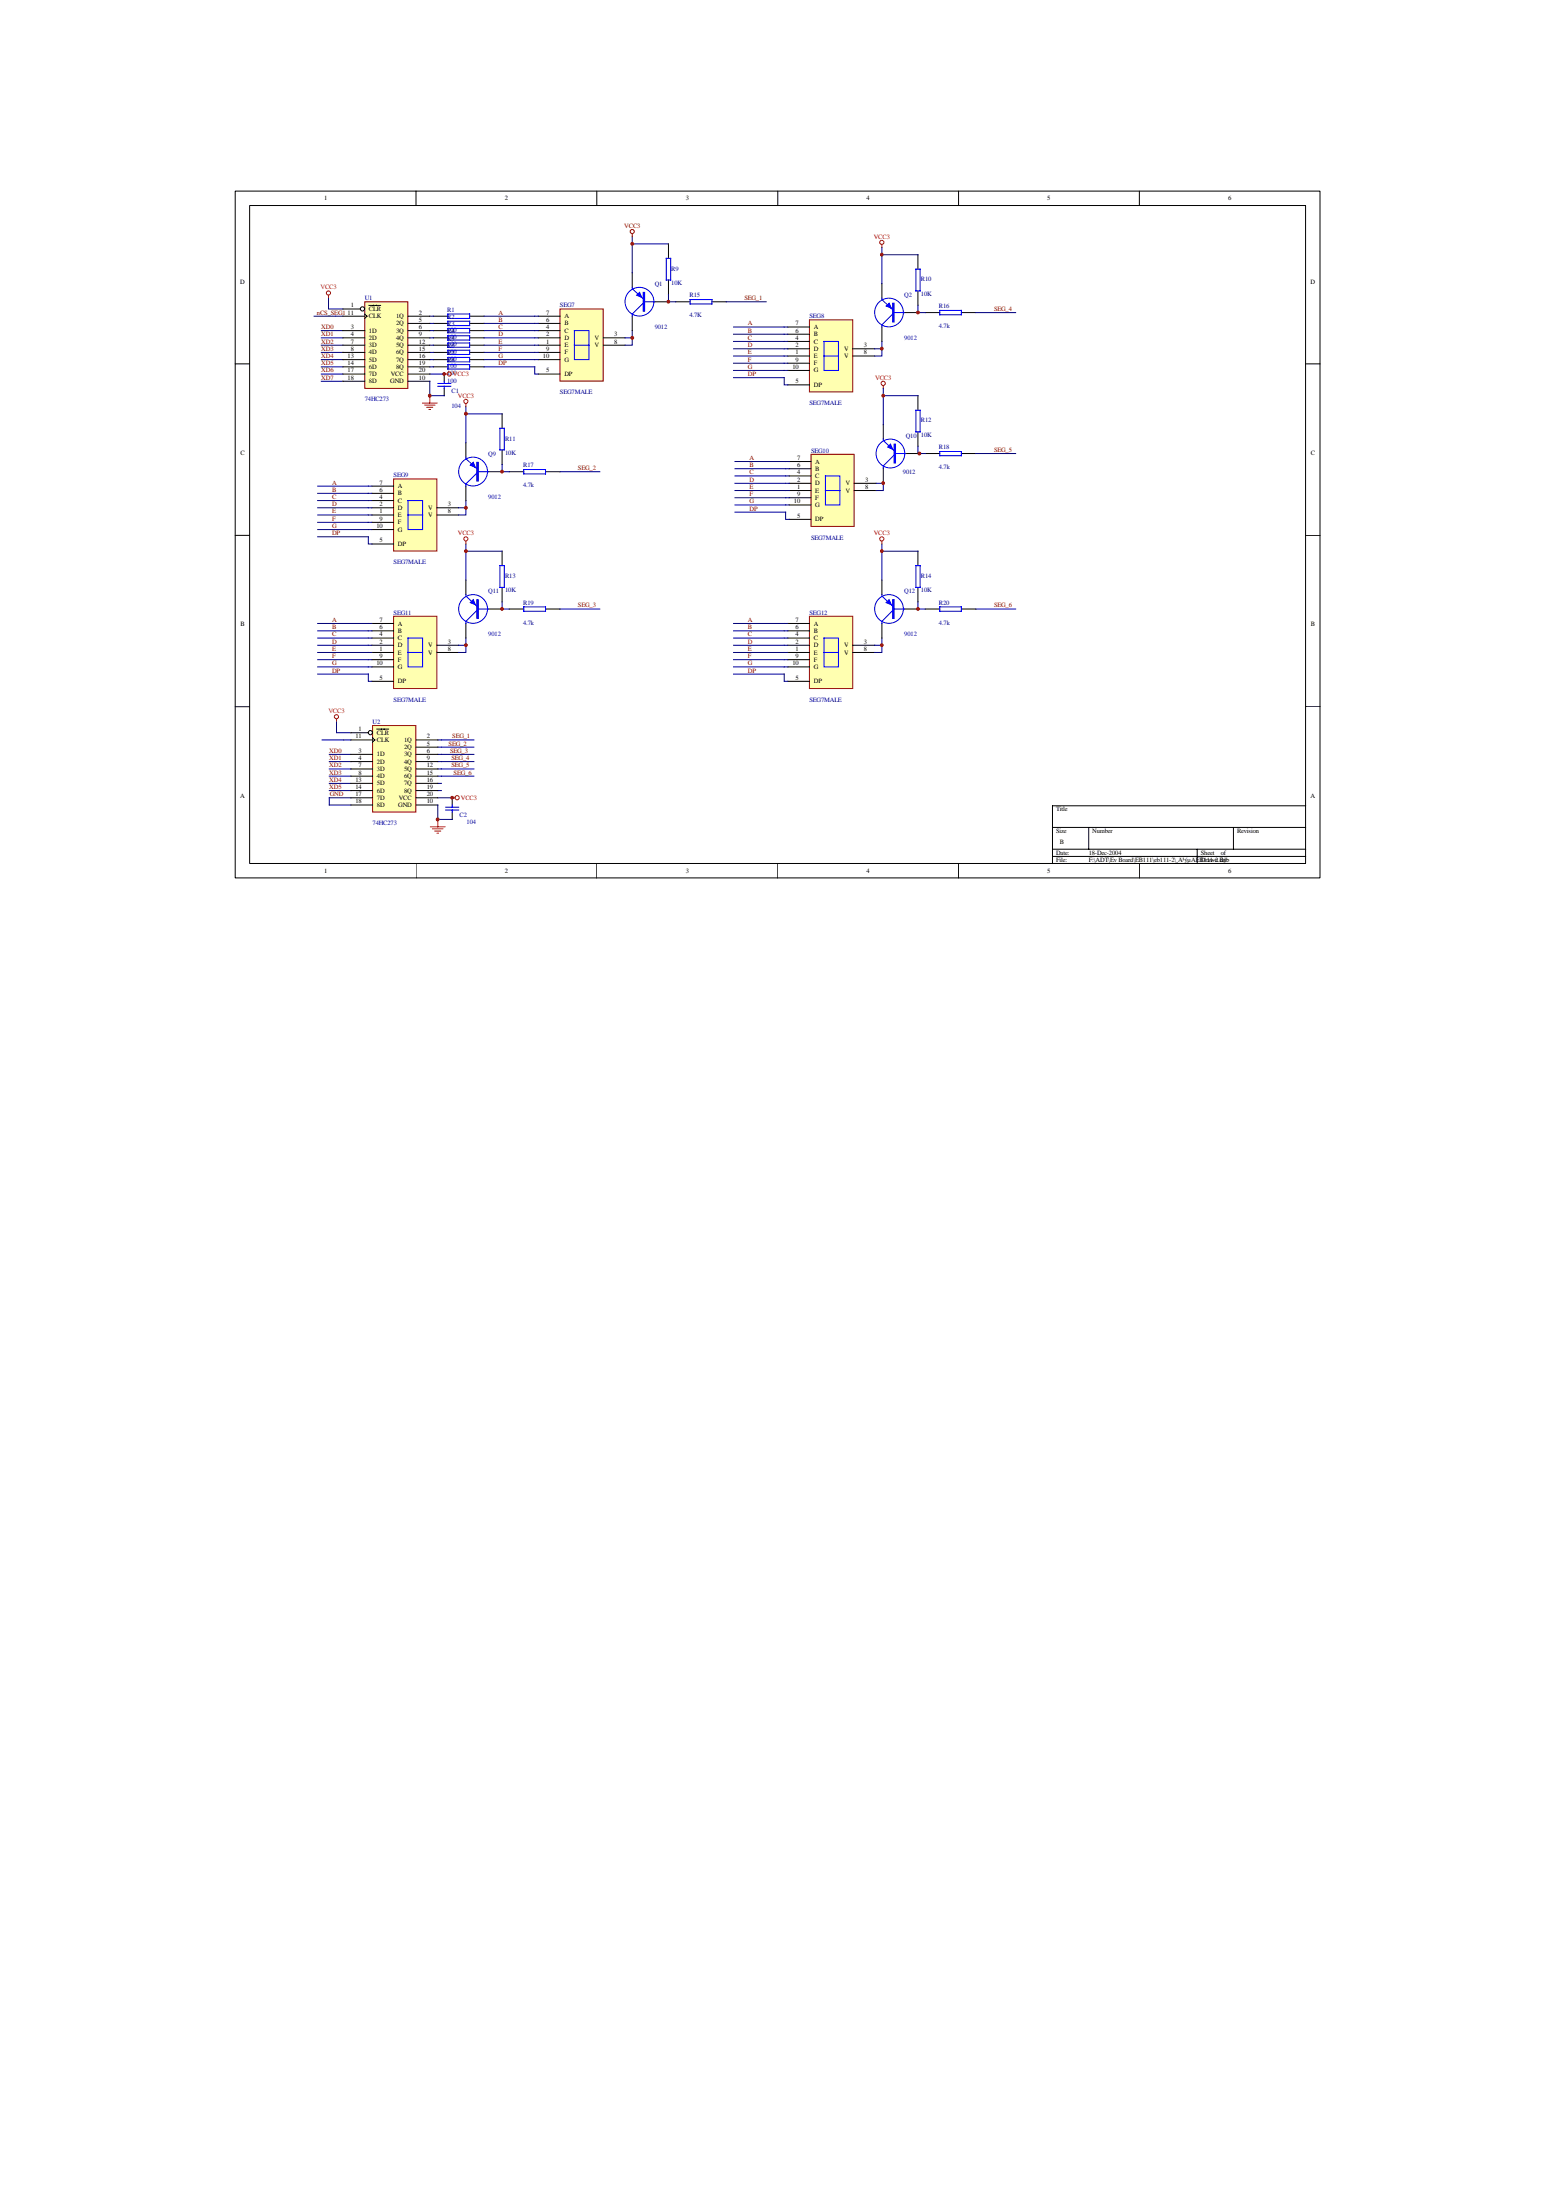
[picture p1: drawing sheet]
<svg xmlns="http://www.w3.org/2000/svg" width="210mm" height="297mm" viewBox="0 0 210 297" stroke-linecap="round" stroke-linejoin="round" font-family="sans-serif">
<g fill="none" stroke="#000" stroke-width=".13">
<path d="M31.7 25.8h146.5v92.7h-146.5zM33.7 27.7h142.5v88.9h-142.5zM56.2 25.8v1.9M80.6 25.8v1.9M105 25.8v1.9M129.4 25.8v1.9M153.8 25.8v1.9M31.7 49.1h2M176.3 49.1h1.9M31.7 72.3h2M176.3 72.3h1.9M31.7 95.4h2"/>
<path d="M176.3 95.4h1.9M56.2 116.6v2M80.6 116.6v2M105 116.6v2M129.4 116.6v2M142.1 111.7h34.2M142.1 114.7h34.2M142.1 115.6h34.2M147 111.7v3M153.8 116.6v2M161.6 114.7v1.9M166.5 111.7v3"/>
<path d="M176.3 108.8h-34.2v7.8"/>
</g>
<path d="M43.4 44.6h2.9M43.4 45.6h2.9M43.4 46.6h2.9M43.4 47.6h2.9M43.4 48.6h2.9M43.4 49.5h2.9M43.4 50.5h2.9M43.4 51.5h2.9M44.3 40.3v1.4h2M45.3 42.7h1" fill="none" stroke="#000080" stroke-width=".13"/>
<g fill="none" stroke="#f00" stroke-width=".13">
<path d="M44.3 39.9v.4"/>
<circle cx="44.3" cy="39.6" r=".28"/>
</g>
<path d="M75.6 41.7h5.8v9.8h-5.8z" fill="#ffffb0"/>
<path d="M75.6 41.7h5.8v9.8h-5.8z" fill="none" stroke="#800000" stroke-width=".13"/>
<path d="M60.5 42.4h2.9v.6h-2.9zM60.5 43.4h2.9v.6h-2.9zM60.5 44.3h2.9v.6h-2.9zM60.5 45.3h2.9v.6h-2.9zM60.5 46.3h2.9v.6h-2.9zM60.5 47.3h2.9v.6h-2.9zM60.5 48.3h2.9v.6h-2.9zM60.5 49.2h2.9v.6h-2.9zM77.5 44.6h2v4h-2zM77.5 46.6h2" fill="none" stroke="#00f" stroke-width=".13"/>
<g fill="none" stroke="#000" stroke-width=".13">
<path d="M58.5 42.7h2M58.5 43.7h2M58.5 44.6h2M58.5 45.6h2M58.5 46.6h2M58.5 47.6h2M58.5 48.6h2M58.5 49.5h2M63.4 42.7h1.9M63.4 43.7h1.9M63.4 44.6h1.9M63.4 45.6h1.9"/>
<path d="M63.4 46.6h1.9M63.4 47.6h1.9M63.4 48.6h1.9M63.4 49.5h1.9M72.7 42.7h2.9M72.7 43.7h2.9M72.7 44.6h2.9M72.7 45.6h2.9M72.7 46.6h2.9M72.7 47.6h2.9M72.7 48.6h2.9M72.7 50.5h2.9"/>
<path d="M81.4 45.6h3M81.4 46.6h3"/>
</g>
<g fill="none" stroke="#000080" stroke-width=".13">
<path d="M42.4 42.7h2.9M58 42.7h.5M58 43.7h.5M58 44.6h.5M58 45.6h.5M58 46.6h.5M58 47.6h.5M58 48.6h.5M58 49.5h.5M58 50.5h2M72.2 49.5v1h.5M72.2 42.7h.5"/>
<path d="M72.2 43.7h.5M72.2 44.6h.5M72.2 45.6h.5M72.2 46.6h.5M72.2 47.6h.5M72.2 48.6h.5M85.3 44.6v1h-.9M85.3 45.6v1h-.9"/>
</g>
<g fill="none" stroke="#f00" stroke-width=".13">
<path d="M57 54.4h2M57.3 54.7h1.4M57.6 55h.8M57.9 55.3h.2M58 53.4v1M60 50.5h.4"/>
<circle cx="60.6" cy="50.5" r=".28"/>
</g>
<path d="M49.3 40.8h5.8v11.6h-5.8z" fill="#ffffb0"/>
<path d="M49.2 40.7h5.9v11.7h-5.9z" fill="none" stroke="#800000" stroke-width=".13"/>
<g fill="none" stroke="#000" stroke-width=".13">
<path d="M85.3 36.8v2M90.2 32.9v2M90.2 37.8v2M46.3 41.7h2.3M46.3 42.7h2.9M46.3 44.6h2.9M46.3 45.6h2.9M46.3 46.6h2.9M46.3 47.6h2.9M46.3 48.6h2.9M46.3 49.5h2.9M46.3 50.5h2.9"/>
<path d="M46.3 51.5h2.9M49.2 42.4l.3 .3-.3 .3M49.8 41.2h1.6M55.1 42.7h2.9M55.1 44.6h2.9M55.1 45.6h2.9M55.1 43.7h2.9M55.1 46.6h2.9M55.1 47.6h2.9M55.1 48.6h2.9M55.1 49.5h2.9M55.1 50.5h2.9"/>
<path d="M55.1 51.5h2.9M85.3 42.7v1.9M88.3 40.7h1.9M91.2 40.7h2M96.1 40.7h1.9"/>
<circle cx="48.9" cy="41.7" r=".29"/>
</g>
<g fill="none" stroke="#00f" stroke-width=".13">
<path d="M85.3 38.8v.2l1.5 1.3M89.9 34.9h.6v2.9h-.6zM86.8 40.9l-1.5 1.5v.3M87 40.7h1.4M93.2 40.4h2.9v.6h-2.9z"/>
<circle cx="86.3" cy="40.7" r="1.94"/>
</g>
<g fill="#00f" stroke="#00f" stroke-width=".13">
<path d="M85.9 39.9l.4-.4 .3 .7z"/>
<path d="M86.8 39.5h.2v2.5h-.2z" fill-rule="evenodd"/>
</g>
<path d="M85.3 32v4.8M85.3 32.9h4.9M90.2 39.8v.9h1M65.3 42.7h6.9M65.3 43.7h6.9M65.3 44.6h6.9M65.3 45.6h6.9M65.3 46.6h6.9M65.3 47.6h6.9M65.3 48.6h6.9M65.3 49.5h6.9M98 40.7h5.4" fill="none" stroke="#000080" stroke-width=".13"/>
<path d="M53.1 64.7h5.9v9.7h-5.9z" fill="#ffffb0"/>
<path d="M53.1 64.7h5.9v9.7h-5.9z" fill="none" stroke="#800000" stroke-width=".13"/>
<g fill="none" stroke="#00f" stroke-width=".13">
<path d="M67.5 57.8h.6v2.9h-.6zM55.1 67.6h1.9v3.9h-1.9zM55.1 69.5h1.9M62.9 61.7v.2l1.5 1.4M64.4 63.9l-1.5 1.4v.3M64.6 63.7h1.3M70.7 63.4h2.9v.6h-2.9z"/>
<circle cx="63.9" cy="63.7" r="1.95"/>
</g>
<g fill="none" stroke="#000" stroke-width=".13">
<path d="M62.9 59.8v1.9M67.8 55.9v1.9M50.2 65.6h2.9M50.2 66.6h2.9M50.2 67.6h2.9M50.2 68.6h2.9M50.2 69.5h2.9M50.2 70.5h2.9M50.2 71.5h2.9M50.2 73.4h2.9M59 68.6h2.9M59 69.5h2.9"/>
<path d="M62.9 65.6v2M65.8 63.7h2M67.8 60.7v2M68.7 63.7h2M73.6 63.7h2"/>
</g>
<g fill="none" stroke="#000080" stroke-width=".13">
<path d="M62.9 54.9v4.9M62.9 55.9h4.9M42.9 72.5h6.8v.9h.5M42.9 71.5h7.3M42.9 70.5h7.3M42.9 69.5h7.3M42.9 68.6h7.3M42.9 67.6h7.3M42.9 65.6h7.3M42.9 66.6h7.3M62.9 67.6v1h-1M62.9 68.6v.9h-1"/>
<path d="M67.8 62.7v1h.9M75.6 63.7h5.4"/>
</g>
<g fill="none" stroke="#f00" stroke-width=".13">
<path d="M62.9 54.5v.4"/>
<circle cx="62.9" cy="54.2" r=".28"/>
</g>
<g fill="#00f" stroke="#00f" stroke-width=".13">
<path d="M63.5 62.8l.4-.4 .3 .7z"/>
<path d="M64.4 62.4h.2v2.6h-.2z" fill-rule="evenodd"/>
</g>
<path d="M53.1 83.2h5.9v9.8h-5.9z" fill="#ffffb0"/>
<path d="M53.1 83.2h5.9v9.8h-5.9z" fill="none" stroke="#800000" stroke-width=".13"/>
<g fill="none" stroke="#00f" stroke-width=".13">
<path d="M67.5 76.4h.6v2.9h-.6zM55.1 86.1h1.9v3.9h-1.9zM55.1 88.1h1.9M62.9 80.3v.2l1.5 1.4M64.4 82.4l-1.5 1.5v.3M64.6 82.2h1.3M70.7 81.9h2.9v.6h-2.9z"/>
<circle cx="63.9" cy="82.2" r="1.94"/>
</g>
<g fill="none" stroke="#000" stroke-width=".13">
<path d="M62.9 78.3v2M67.8 74.4v2M67.8 79.3v2M50.2 84.2h2.9M50.2 85.2h2.9M50.2 86.1h2.9M50.2 87.1h2.9M50.2 88.1h2.9M50.2 89.1h2.9M50.2 90h2.9M50.2 92h2.9M59 87.1h2.9"/>
<path d="M59 88.1h2.9M62.9 84.2v1.9M65.8 82.2h2M68.7 82.2h2M73.6 82.2h2"/>
</g>
<g fill="none" stroke="#000080" stroke-width=".13">
<path d="M62.9 73.4v4.9M62.9 74.4h4.9M42.9 91h6.8v1h.5M42.9 90h7.3M42.9 89.1h7.3M42.9 88.1h7.3M42.9 87.1h7.3M42.9 86.1h7.3M42.9 84.2h7.3M42.9 85.2h7.3M62.9 86.1v1h-1M62.9 87.1v1h-1"/>
<path d="M67.8 81.3v.9h.9M75.6 82.2h5.4"/>
</g>
<g fill="none" stroke="#f00" stroke-width=".13">
<path d="M62.9 73.1v.3"/>
<circle cx="62.9" cy="72.8" r=".28"/>
</g>
<g fill="#00f" stroke="#00f" stroke-width=".13">
<path d="M63.9 81l.3 .6-.7-.2z"/>
<path d="M64.4 81h.2v2.5h-.2z" fill-rule="evenodd"/>
</g>
<path d="M109.3 43.2h5.8v9.7h-5.8z" fill="#ffffb0"/>
<path d="M109.3 43.2h5.8v9.7h-5.8z" fill="none" stroke="#800000" stroke-width=".13"/>
<g fill="none" stroke="#00f" stroke-width=".13">
<path d="M123.6 36.3h.6v3h-.6zM111.2 46.1h2v3.9h-2zM111.2 48.1h2M119 40.3v.1l1.5 1.4M120.5 42.4l-1.5 1.5v.3M120.7 42.2h1.4M126.9 41.9h2.9v.6h-2.9z"/>
<circle cx="120" cy="42.2" r="1.94"/>
</g>
<g fill="none" stroke="#000" stroke-width=".13">
<path d="M119 38.3v2M123.9 34.4v1.9M123.9 39.3v1.9M106.3 44.2h3M106.3 45.1h3M106.3 46.1h3M106.3 47.1h3M106.3 48.1h3M106.3 49h3M106.3 50h3M106.3 52h3M115.1 47.1h3"/>
<path d="M115.1 48.1h3M119 44.2v1.9M122 42.2h1.9M124.9 42.2h2M129.8 42.2h1.9"/>
</g>
<g fill="none" stroke="#000080" stroke-width=".13">
<path d="M119 33.4v4.9M119 34.4h4.9M99 51h6.9v1h.4M99 50h7.3M99 49h7.3M99 48.1h7.3M99 47.1h7.3M99 46.1h7.3M99 44.2h7.3M99 45.1h7.3M119 46.1v1h-.9M119 47.1v1h-.9"/>
<path d="M123.9 41.2v1h1M131.7 42.2h5.4"/>
</g>
<g fill="none" stroke="#f00" stroke-width=".13">
<path d="M119 33v.4"/>
<circle cx="119" cy="32.7" r=".28"/>
</g>
<g fill="#00f" stroke="#00f" stroke-width=".13">
<path d="M119.6 41.3l.4-.4 .3 .7z"/>
<path d="M120.5 40.9h.2v2.6h-.2z" fill-rule="evenodd"/>
</g>
<path d="M109.5 61.4h5.8v9.7h-5.8z" fill="#ffffb0"/>
<path d="M109.5 61.3h5.8v9.8h-5.8z" fill="none" stroke="#800000" stroke-width=".13"/>
<g fill="none" stroke="#00f" stroke-width=".13">
<path d="M119.2 59.3v.2l1.5 1.4M123.6 55.4h.6v2.9h-.6zM111.4 64.3h2v3.9h-2zM111.4 66.2h2M120.7 61.4l-1.5 1.5v.3M120.9 61.2h1.4M126.9 61h2.9v.5h-2.9z"/>
<circle cx="120.2" cy="61.2" r="1.95"/>
</g>
<g fill="none" stroke="#000" stroke-width=".13">
<path d="M119.2 57.3v2M123.9 53.4v2M123.9 58.3v2M106.5 62.3h3M106.5 63.3h3M106.5 64.3h3M106.5 65.3h3M106.5 66.2h3M106.5 67.2h3M106.5 68.2h3M106.5 70.1h3M115.3 65.3h3"/>
<path d="M115.3 66.2h3M119.2 63.2v2M122.2 61.2h1.9M124.9 61.2h2M129.8 61.2h1.9"/>
</g>
<g fill="none" stroke="#000080" stroke-width=".13">
<path d="M119.2 52.5v4.8M119.2 53.4h4.7M99.2 69.2h6.8v.9h.5M99.2 68.2h7.3M99.2 67.2h7.3M99.2 66.2h7.3M99.2 65.3h7.3M99.2 64.3h7.3M99.2 62.3h7.3M99.2 63.3h7.3M119.2 65.3v.9h-.9M123.9 60.3v.9h1"/>
<path d="M131.7 61.2h5.4"/>
</g>
<g fill="none" stroke="#f00" stroke-width=".13">
<path d="M119.2 52.1v.4"/>
<circle cx="119.2" cy="51.8" r=".29"/>
</g>
<g fill="#00f" stroke="#00f" stroke-width=".13">
<path d="M120.2 60l.3 .7-.7-.3z"/>
<path d="M120.7 60h.2v2.5h-.2z" fill-rule="evenodd"/>
</g>
<path d="M109.3 83.2h5.8v9.8h-5.8z" fill="#ffffb0"/>
<g fill="none" stroke="#800000" stroke-width=".13">
<path d="M85.3 31.6v.4M109.3 83.2h5.8v9.8h-5.8z"/>
<circle cx="85.3" cy="31.3" r=".28"/>
</g>
<g fill="none" stroke="#00f" stroke-width=".13">
<path d="M123.6 76.4h.6v2.9h-.6zM111.2 86.1h2v3.9h-2zM111.2 88.1h2M119 80.3v.2l1.5 1.4M120.5 82.4l-1.5 1.5v.3M120.7 82.2h1.4M126.9 81.9h2.9v.6h-2.9z"/>
<circle cx="120" cy="82.2" r="1.94"/>
</g>
<g fill="none" stroke="#000" stroke-width=".13">
<path d="M119 78.3v2M123.9 74.4v2M123.9 79.3v2M106.3 84.2h3M106.3 85.2h3M106.3 86.1h3M106.3 87.1h3M106.3 88.1h3M106.3 89.1h3M106.3 90h3M106.3 92h3M115.1 87.1h3"/>
<path d="M115.1 88.1h3M119 84.2v1.9M122 82.2h1.9M124.9 82.2h2M129.8 82.2h1.9"/>
</g>
<g fill="none" stroke="#000080" stroke-width=".13">
<path d="M119 73.4v4.9M119 74.4h4.9M43.5 99.9h3.9M45.4 97.5v1.4h2M59.1 99.9h.5M99 91h6.9v1h.4M99 90h7.3M99 89.1h7.3M99 88.1h7.3M99 87.1h7.3M99 86.1h7.3M99 84.2h7.3"/>
<path d="M99 85.2h7.3M119 86.1v1h-.9M119 87.1v1h-.9M123.9 81.3v.9h1M131.7 82.2h5.4M44.4 101.9h3M44.4 102.8h3M44.4 103.8h3M44.4 104.8h3M44.4 105.8h3M44.4 106.7h3M44.4 107.7h3"/>
<path d="M44.4 108.7h3M59.1 101.9h.5M59.1 102.8h.5M59.1 103.8h.5M59.1 104.8h.5M59.1 105.8h.5M59.1 106.7h.5M59.1 107.7h1.9M59.1 100.9h.5"/>
</g>
<g fill="none" stroke="#f00" stroke-width=".13">
<path d="M119 73.1v.3M45.4 97.1v.4M58.1 111.6h2M58.4 111.9h1.4M58.7 112.2h.8M59 112.5h.2M59.1 110.6v1M61 107.7h.4"/>
<circle cx="119" cy="72.8" r=".29"/>
<circle cx="45.4" cy="96.8" r=".28"/>
<circle cx="61.7" cy="107.7" r=".29"/>
</g>
<g fill="#00f" stroke="#00f" stroke-width=".13">
<path d="M119.6 81.4l.4-.4 .3 .6z"/>
<path d="M120.5 81h.2v2.5h-.2z" fill-rule="evenodd"/>
</g>
<path d="M50.3 98h5.8v11.6h-5.8z" fill="#ffffb0"/>
<path d="M50.3 98h5.8v11.6h-5.8z" fill="none" stroke="#800000" stroke-width=".13"/>
<g fill="none" stroke="#000" stroke-width=".13">
<path d="M60 50.5v1M60 52.5v.9M47.4 98.9h2.3M47.4 99.9h2.9M50.3 99.6l.3 .3-.3 .3M50.9 98.4h1.6M56.2 99.9h2.9M47.4 101.9h2.9M47.4 102.8h2.9M47.4 103.8h2.9M47.4 104.8h2.9M47.4 105.8h2.9"/>
<path d="M47.4 106.7h2.9M47.4 107.7h2.9M47.4 108.7h2.9M56.2 101.9h2.9M56.2 102.8h2.9M56.2 100.9h2.9M56.2 103.8h2.9M56.2 104.8h2.9M56.2 105.8h2.9M56.2 106.7h2.9M56.2 107.7h2.9M56.2 108.7h2.9"/>
<path d="M61 107.7v1M61 109.7v.9"/>
<circle cx="50" cy="98.9" r=".28"/>
</g>
<path d="M58 51.5v1.9h2M119.2 65.2v.1h-.9M59.6 99.9h4.4M44.4 107.7v1M59.1 108.7v1.9h1.9M59.6 100.9h4.4M59.6 101.9h4.4M59.6 102.8h4.4M59.6 103.8h4.4M59.6 104.8h4.4" fill="none" stroke="#000080" stroke-width=".13"/>
<path d="M59.1 52.2h1.8M59.1 51.8h1.8M60 51.5v.3M60 52.2v.3M60.2 109.4h1.7M60.2 109h1.7M61 108.7v.3M61 109.4v.3" fill="none" stroke="#00f" stroke-width=".13"/>
<g fill="#800000" stroke="#800000" stroke-width=".13">
<path d="M57.9 53.3h.2v.3h-.2z" fill-rule="evenodd"/>
<path d="M118.9 46.9h.3v.3h-.3z" fill-rule="evenodd"/>
<path d="M118.9 34.3h.3v.2h-.3z" fill-rule="evenodd"/>
<path d="M119.1 65.1h.2v.3h-.2z" fill-rule="evenodd"/>
<path d="M119.1 53.3h.2v.3h-.2z" fill-rule="evenodd"/>
<path d="M118.9 87h.3v.2h-.3z" fill-rule="evenodd"/>
<path d="M118.9 74.3h.3v.2h-.3z" fill-rule="evenodd"/>
<path d="M90.1 40.6h.2v.3h-.2z" fill-rule="evenodd"/>
<path d="M67.6 63.5h.3v.3h-.3z" fill-rule="evenodd"/>
<path d="M67.6 82.1h.3v.2h-.3z" fill-rule="evenodd"/>
<path d="M60.9 107.6h.3v.2h-.3z" fill-rule="evenodd"/>
<path d="M59.8 50.4h.3v.2h-.3z" fill-rule="evenodd"/>
<circle cx="85.3" cy="45.6" r=".19"/>
<circle cx="85.4" cy="32.9" r=".18"/>
<circle cx="62.9" cy="68.6" r=".19"/>
<circle cx="62.9" cy="55.9" r=".19"/>
<circle cx="62.9" cy="87.1" r=".18"/>
<circle cx="62.9" cy="74.4" r=".18"/>
<circle cx="59.1" cy="110.6" r=".19"/>
<circle cx="123.9" cy="42.2" r=".18"/>
<circle cx="124.1" cy="61.2" r=".19"/>
<circle cx="123.9" cy="82.2" r=".18"/>
</g>
<g font-size=".9">
<text x="43.8" y="27.1">1</text>
<text x="68.2" y="27.1">2</text>
<text x="92.6" y="27.1">3</text>
<text x="117" y="27.1">4</text>
<text x="141.4" y="27.1">5</text>
<text x="165.8" y="27.1">6</text>
<text x="32.4" y="38.3">D</text>
<text x="47.3" y="41.5">1</text>
<text x="49.8" y="42">CLR</text>
<text x="176.9" y="38.3">D</text>
<text x="46.9" y="42.5">11</text>
<text x="47.3" y="44.4">3</text>
<text x="47.3" y="45.4">4</text>
<text x="47.3" y="46.4">7</text>
<text x="47.3" y="47.4">8</text>
<text x="49.8" y="43">CLK</text>
<text x="49.8" y="44.9">1D</text>
<text x="49.8" y="45.9">2D</text>
<text x="49.8" y="46.9">3D</text>
<text x="49.8" y="47.9">4D</text>
<text x="53.5" y="43">1Q</text>
<text x="53.5" y="43.9">2Q</text>
<text x="53.5" y="44.9">3Q</text>
<text x="53.5" y="45.9">4Q</text>
<text x="53.5" y="46.9">5Q</text>
<text x="53.5" y="47.9">6Q</text>
<text x="56.6" y="42.5">2</text>
<text x="56.6" y="43.5">5</text>
<text x="56.6" y="44.4">6</text>
<text x="56.6" y="45.4">9</text>
<text x="56.6" y="46.4">12</text>
<text x="56.6" y="47.4">15</text>
<text x="73.7" y="42.5">7</text>
<text x="73.7" y="43.5">6</text>
<text x="73.7" y="44.4">4</text>
<text x="73.7" y="45.4">2</text>
<text x="73.7" y="46.4">1</text>
<text x="73.7" y="47.4">9</text>
<text x="76.2" y="43">A</text>
<text x="76.2" y="43.9">B</text>
<text x="76.2" y="44.9">C</text>
<text x="76.2" y="45.9">D</text>
<text x="76.2" y="46.9">E</text>
<text x="76.2" y="47.9">F</text>
<text x="80.2" y="45.9">V</text>
<text x="80.2" y="46.9">V</text>
<text x="82.9" y="45.4">3</text>
<text x="82.9" y="46.4">8</text>
<text x="107.4" y="43.9">7</text>
<text x="107.4" y="44.9">6</text>
<text x="107.4" y="45.9">4</text>
<text x="107.4" y="46.9">2</text>
<text x="107.4" y="47.9">1</text>
<text x="109.9" y="44.4">A</text>
<text x="109.9" y="45.4">B</text>
<text x="109.9" y="46.4">C</text>
<text x="109.9" y="47.4">D</text>
<text x="113.9" y="47.4">V</text>
<text x="116.6" y="46.9">3</text>
<text x="116.6" y="47.9">8</text>
<text x="46.9" y="48.3">13</text>
<text x="46.9" y="49.3">14</text>
<text x="46.9" y="50.3">17</text>
<text x="46.9" y="51.3">18</text>
<text x="49.8" y="48.8">5D</text>
<text x="49.8" y="49.8">6D</text>
<text x="49.8" y="50.8">7D</text>
<text x="49.8" y="51.8">8D</text>
<text x="52.7" y="51.8">GND</text>
<text x="52.7" y="50.8">VCC</text>
<text x="53.5" y="48.8">7Q</text>
<text x="53.5" y="49.8">8Q</text>
<text x="56.6" y="50.3">20</text>
<text x="56.6" y="48.3">16</text>
<text x="56.6" y="49.3">19</text>
<text x="56.6" y="51.3">10</text>
<text x="73.3" y="48.3">10</text>
<text x="73.7" y="50.3">5</text>
<text x="76.2" y="48.8">G</text>
<text x="76.2" y="50.8">DP</text>
<text x="107" y="49.8">10</text>
<text x="107.4" y="48.8">9</text>
<text x="107.4" y="51.8">5</text>
<text x="109.9" y="48.3">E</text>
<text x="109.9" y="49.3">F</text>
<text x="109.9" y="50.3">G</text>
<text x="109.9" y="52.2">DP</text>
<text x="113.9" y="48.3">V</text>
<text x="32.4" y="61.4">C</text>
<text x="51.2" y="65.4">7</text>
<text x="53.7" y="65.9">A</text>
<text x="107.6" y="62.1">7</text>
<text x="107.6" y="63.1">6</text>
<text x="107.6" y="64.1">4</text>
<text x="107.6" y="65">2</text>
<text x="110" y="62.6">A</text>
<text x="110" y="63.6">B</text>
<text x="110" y="64.5">C</text>
<text x="110" y="65.5">D</text>
<text x="114.1" y="65.5">V</text>
<text x="116.8" y="65">3</text>
<text x="176.9" y="61.4">C</text>
<text x="50.8" y="71.3">10</text>
<text x="51.2" y="66.4">6</text>
<text x="51.2" y="67.4">4</text>
<text x="51.2" y="68.3">2</text>
<text x="51.2" y="69.3">1</text>
<text x="51.2" y="70.3">9</text>
<text x="53.7" y="66.9">B</text>
<text x="53.7" y="67.9">C</text>
<text x="53.7" y="68.8">D</text>
<text x="53.7" y="69.8">E</text>
<text x="53.7" y="70.8">F</text>
<text x="53.7" y="71.8">G</text>
<text x="57.8" y="68.8">V</text>
<text x="57.8" y="69.8">V</text>
<text x="60.5" y="68.3">3</text>
<text x="60.5" y="69.3">8</text>
<text x="107.2" y="68">10</text>
<text x="107.6" y="66">1</text>
<text x="107.6" y="67">9</text>
<text x="107.6" y="69.9">5</text>
<text x="110" y="66.5">E</text>
<text x="110" y="67.5">F</text>
<text x="110" y="68.5">G</text>
<text x="110" y="70.4">DP</text>
<text x="114.1" y="66.5">V</text>
<text x="116.8" y="66">8</text>
<text x="51.2" y="73.2">5</text>
<text x="53.7" y="73.7">DP</text>
<text x="51.2" y="84">7</text>
<text x="107.4" y="84">7</text>
<text x="32.4" y="84.6">B</text>
<text x="50.8" y="89.8">10</text>
<text x="51.2" y="85">6</text>
<text x="51.2" y="85.9">4</text>
<text x="51.2" y="86.9">2</text>
<text x="51.2" y="87.9">1</text>
<text x="51.2" y="88.9">9</text>
<text x="53.7" y="84.5">A</text>
<text x="53.7" y="85.4">B</text>
<text x="53.7" y="86.4">C</text>
<text x="53.7" y="87.4">D</text>
<text x="53.7" y="88.4">E</text>
<text x="53.7" y="89.3">F</text>
<text x="57.8" y="87.4">V</text>
<text x="57.8" y="88.4">V</text>
<text x="60.5" y="86.9">3</text>
<text x="60.5" y="87.9">8</text>
<text x="107" y="89.8">10</text>
<text x="107.4" y="85">6</text>
<text x="107.4" y="85.9">4</text>
<text x="107.4" y="86.9">2</text>
<text x="107.4" y="87.9">1</text>
<text x="107.4" y="88.9">9</text>
<text x="109.9" y="84.5">A</text>
<text x="109.9" y="85.4">B</text>
<text x="109.9" y="86.4">C</text>
<text x="109.9" y="87.4">D</text>
<text x="109.9" y="88.4">E</text>
<text x="109.9" y="89.3">F</text>
<text x="113.9" y="87.4">V</text>
<text x="113.9" y="88.4">V</text>
<text x="116.6" y="86.9">3</text>
<text x="116.6" y="87.9">8</text>
<text x="177" y="84.6">B</text>
<text x="51.2" y="91.8">5</text>
<text x="53.7" y="90.3">G</text>
<text x="53.7" y="92.3">DP</text>
<text x="107.4" y="91.8">5</text>
<text x="109.9" y="90.3">G</text>
<text x="109.9" y="92.3">DP</text>
<text x="48" y="99.7">11</text>
<text x="48.4" y="98.7">1</text>
<text x="48.4" y="101.6">3</text>
<text x="50.9" y="99.2">CLR</text>
<text x="50.9" y="100.2">CLK</text>
<text x="54.5" y="100.2">1Q</text>
<text x="54.5" y="101.2">2Q</text>
<text x="57.6" y="99.7">2</text>
<text x="57.6" y="100.7">5</text>
<text x="57.6" y="101.6">6</text>
<text x="32.4" y="107.7">A</text>
<text x="48" y="105.6">13</text>
<text x="48" y="106.5">14</text>
<text x="48" y="107.5">17</text>
<text x="48.4" y="102.6">4</text>
<text x="48.4" y="103.6">7</text>
<text x="48.4" y="104.6">8</text>
<text x="50.9" y="102.1">1D</text>
<text x="50.9" y="103.1">2D</text>
<text x="50.9" y="104.1">3D</text>
<text x="50.9" y="105.1">4D</text>
<text x="50.9" y="106">5D</text>
<text x="50.9" y="107">6D</text>
<text x="50.9" y="108">7D</text>
<text x="53.8" y="108">VCC</text>
<text x="54.5" y="102.1">3Q</text>
<text x="54.5" y="103.1">4Q</text>
<text x="54.5" y="104.1">5Q</text>
<text x="54.5" y="105.1">6Q</text>
<text x="54.5" y="106">7Q</text>
<text x="54.5" y="107">8Q</text>
<text x="57.6" y="107.5">20</text>
<text x="57.6" y="102.6">9</text>
<text x="57.6" y="103.6">12</text>
<text x="57.6" y="104.6">15</text>
<text x="57.6" y="105.6">16</text>
<text x="57.6" y="106.5">19</text>
<text x="176.9" y="107.7">A</text>
<text x="48" y="108.5">18</text>
<text x="50.9" y="109">8D</text>
<text x="53.8" y="109">GND</text>
<text x="57.6" y="108.5">10</text>
<text x="142.6" y="109.6">Title</text>
<text x="142.6" y="112.5">Size</text>
<text x="143" y="113.9">B</text>
<text x="147.4" y="112.5">Number</text>
<text x="167" y="112.5">Revision</text>
<text x="43.8" y="117.9">1</text>
<text x="68.2" y="117.9">2</text>
<text x="92.6" y="117.9">3</text>
<text x="117" y="117.9">4</text>
<text x="141.4" y="117.9">5</text>
<text x="142.6" y="115.4">Date:</text>
<text x="142.6" y="116.4">File:</text>
<text x="147" y="115.4">18-Dec-2004</text>
<text x="147" y="116.4">F:\ADT\Ev Board\EB111\eb111-2\¸Ä¹ýµÄEB111-2.By:</text>
<text x="162.1" y="116.4">Drawn ddb</text>
<text x="162.1" y="115.4">Sheet</text>
<text x="164.8" y="115.4">of</text>
<text x="165.8" y="117.9">6</text>
</g>
<g font-size=".9" fill="#800000">
<text x="84.3" y="30.8">VCC3</text>
<text x="100.5" y="40.5">SEG_1</text>
<text x="134.2" y="42">SEG_4</text>
<text x="42.8" y="42.5">nCS_SEG1</text>
<text x="43.4" y="44.4">XD0</text>
<text x="43.4" y="45.4">XD1</text>
<text x="43.4" y="46.4">XD2</text>
<text x="43.4" y="47.4">XD3</text>
<text x="67.3" y="42.5">A</text>
<text x="67.3" y="43.5">B</text>
<text x="67.3" y="44.4">C</text>
<text x="67.3" y="45.4">D</text>
<text x="67.3" y="46.4">E</text>
<text x="67.3" y="47.4">F</text>
<text x="101" y="43.9">A</text>
<text x="101" y="44.9">B</text>
<text x="101" y="45.9">C</text>
<text x="101" y="46.9">D</text>
<text x="101" y="47.9">E</text>
<text x="43.4" y="48.3">XD4</text>
<text x="43.4" y="49.3">XD5</text>
<text x="43.4" y="50.3">XD6</text>
<text x="43.4" y="51.3">XD7</text>
<text x="67.3" y="48.3">G</text>
<text x="67.3" y="49.3">DP</text>
<text x="101" y="48.8">F</text>
<text x="101" y="49.8">G</text>
<text x="101" y="50.8">DP</text>
<text x="44.8" y="65.4">A</text>
<text x="78" y="63.5">SEG_2</text>
<text x="101.2" y="62.1">A</text>
<text x="101.2" y="63.1">B</text>
<text x="101.2" y="64.1">C</text>
<text x="101.2" y="65">D</text>
<text x="134.2" y="61">SEG_5</text>
<text x="44.8" y="66.4">B</text>
<text x="44.8" y="67.4">C</text>
<text x="44.8" y="68.3">D</text>
<text x="44.8" y="69.3">E</text>
<text x="44.8" y="70.3">F</text>
<text x="44.8" y="71.3">G</text>
<text x="101.2" y="66">E</text>
<text x="101.2" y="67">F</text>
<text x="101.2" y="68">G</text>
<text x="101.2" y="68.9">DP</text>
<text x="44.8" y="72.3">DP</text>
<text x="44.8" y="84">A</text>
<text x="78" y="82">SEG_3</text>
<text x="101" y="84">A</text>
<text x="134.2" y="82">SEG_6</text>
<text x="44.8" y="85">B</text>
<text x="44.8" y="85.9">C</text>
<text x="44.8" y="86.9">D</text>
<text x="44.8" y="87.9">E</text>
<text x="44.8" y="88.9">F</text>
<text x="44.8" y="89.8">G</text>
<text x="101" y="85">B</text>
<text x="101" y="85.9">C</text>
<text x="101" y="86.9">D</text>
<text x="101" y="87.9">E</text>
<text x="101" y="88.9">F</text>
<text x="101" y="89.8">G</text>
<text x="44.8" y="90.8">DP</text>
<text x="101" y="90.8">DP</text>
<text x="44.4" y="101.6">XD0</text>
<text x="60.6" y="100.7">SEG_2</text>
<text x="60.7" y="101.6">SEG_3</text>
<text x="61" y="99.7">SEG_1</text>
<text x="44.4" y="102.6">XD1</text>
<text x="44.4" y="103.6">XD2</text>
<text x="44.4" y="104.6">XD3</text>
<text x="44.4" y="105.6">XD4</text>
<text x="44.4" y="106.5">XD5</text>
<text x="44.5" y="107.5">GND</text>
<text x="60.9" y="102.6">SEG_4</text>
<text x="60.9" y="103.6">SEG_5</text>
<text x="61.2" y="104.6">SEG_6</text>
</g>
<g font-size=".9" fill="#f00">
<text x="117.9" y="32.2">VCC3</text>
<text x="43.3" y="39.1">VCC3</text>
<text x="61.8" y="53.7">VCC3</text>
<text x="118.1" y="51.3">VCC3</text>
<text x="61.8" y="72.3">VCC3</text>
<text x="117.9" y="72.3">VCC3</text>
<text x="44.3" y="96.3">VCC3</text>
<text x="62.2" y="108">VCC3</text>
</g>
<g font-size=".9" fill="#000080">
<text x="49.2" y="40.5">U1</text>
<text x="75.6" y="41.5">SEG7</text>
<text x="88.4" y="38.6">Q1</text>
<text x="90.6" y="36.5">R9</text>
<text x="90.6" y="38.5">10K</text>
<text x="93.1" y="40.1">R15</text>
<text x="122.1" y="40">Q2</text>
<text x="124.3" y="38">R10</text>
<text x="124.3" y="39.9">10K</text>
<text x="126.7" y="41.6">R16</text>
<text x="60.4" y="42.1">R1</text>
<text x="60.4" y="44.8">100</text>
<text x="60.4" y="43.1">R2</text>
<text x="60.4" y="45.8">100</text>
<text x="60.4" y="44">R3</text>
<text x="60.4" y="46.8">100</text>
<text x="60.4" y="45">R4</text>
<text x="60.4" y="47.8">100</text>
<text x="60.4" y="46">R5</text>
<text x="60.4" y="47">R6</text>
<text x="60.4" y="47.9">R7</text>
<text x="88.4" y="44.4">9012</text>
<text x="93.1" y="42.9">4.7K</text>
<text x="109.3" y="43">SEG8</text>
<text x="122.1" y="45.9">9012</text>
<text x="126.7" y="44.3">4.7k</text>
<text x="60.4" y="48.7">100</text>
<text x="60.4" y="49.7">100</text>
<text x="60.4" y="50.7">10VCC3</text>
<text x="60.4" y="48.9">R8</text>
<text x="60.4" y="51.7">100</text>
<text x="60.9" y="53.1">C1</text>
<text x="61.2" y="50.7">0</text>
<text x="75.6" y="53.2">SEG7MALE</text>
<text x="49.2" y="54.2">74HC273</text>
<text x="60.9" y="55.1">104</text>
<text x="68.2" y="59.5">R11</text>
<text x="109.3" y="54.7">SEG7MALE</text>
<text x="122.3" y="59.1">Q10</text>
<text x="124.3" y="57">R12</text>
<text x="124.3" y="59">10K</text>
<text x="53.1" y="64.5">SEG9</text>
<text x="65.9" y="61.5">Q9</text>
<text x="68.2" y="61.4">10K</text>
<text x="70.6" y="63.1">R17</text>
<text x="70.6" y="65.8">4.7k</text>
<text x="109.5" y="61.1">SEG10</text>
<text x="121.9" y="64">9012</text>
<text x="126.7" y="60.6">R18</text>
<text x="126.7" y="63.4">4.7k</text>
<text x="65.9" y="67.4">9012</text>
<text x="53.1" y="76.2">SEG7MALE</text>
<text x="109.5" y="72.9">SEG7MALE</text>
<text x="53.1" y="83">SEG11</text>
<text x="65.9" y="80.1">Q11</text>
<text x="68.2" y="78">R13</text>
<text x="68.2" y="80">10K</text>
<text x="70.6" y="81.6">R19</text>
<text x="109.3" y="83">SEG12</text>
<text x="122.1" y="80.1">Q12</text>
<text x="124.3" y="78">R14</text>
<text x="124.3" y="80">10K</text>
<text x="126.7" y="81.6">R20</text>
<text x="65.9" y="85.9">9012</text>
<text x="70.6" y="84.4">4.7k</text>
<text x="122.1" y="85.9">9012</text>
<text x="126.7" y="84.4">4.7k</text>
<text x="53.1" y="94.7">SEG7MALE</text>
<text x="109.3" y="94.7">SEG7MALE</text>
<text x="50.3" y="97.7">U2</text>
<text x="50.3" y="111.4">74HC273</text>
<text x="62" y="110.3">C2</text>
<text x="63" y="111.3">104</text>
</g>
</svg>
